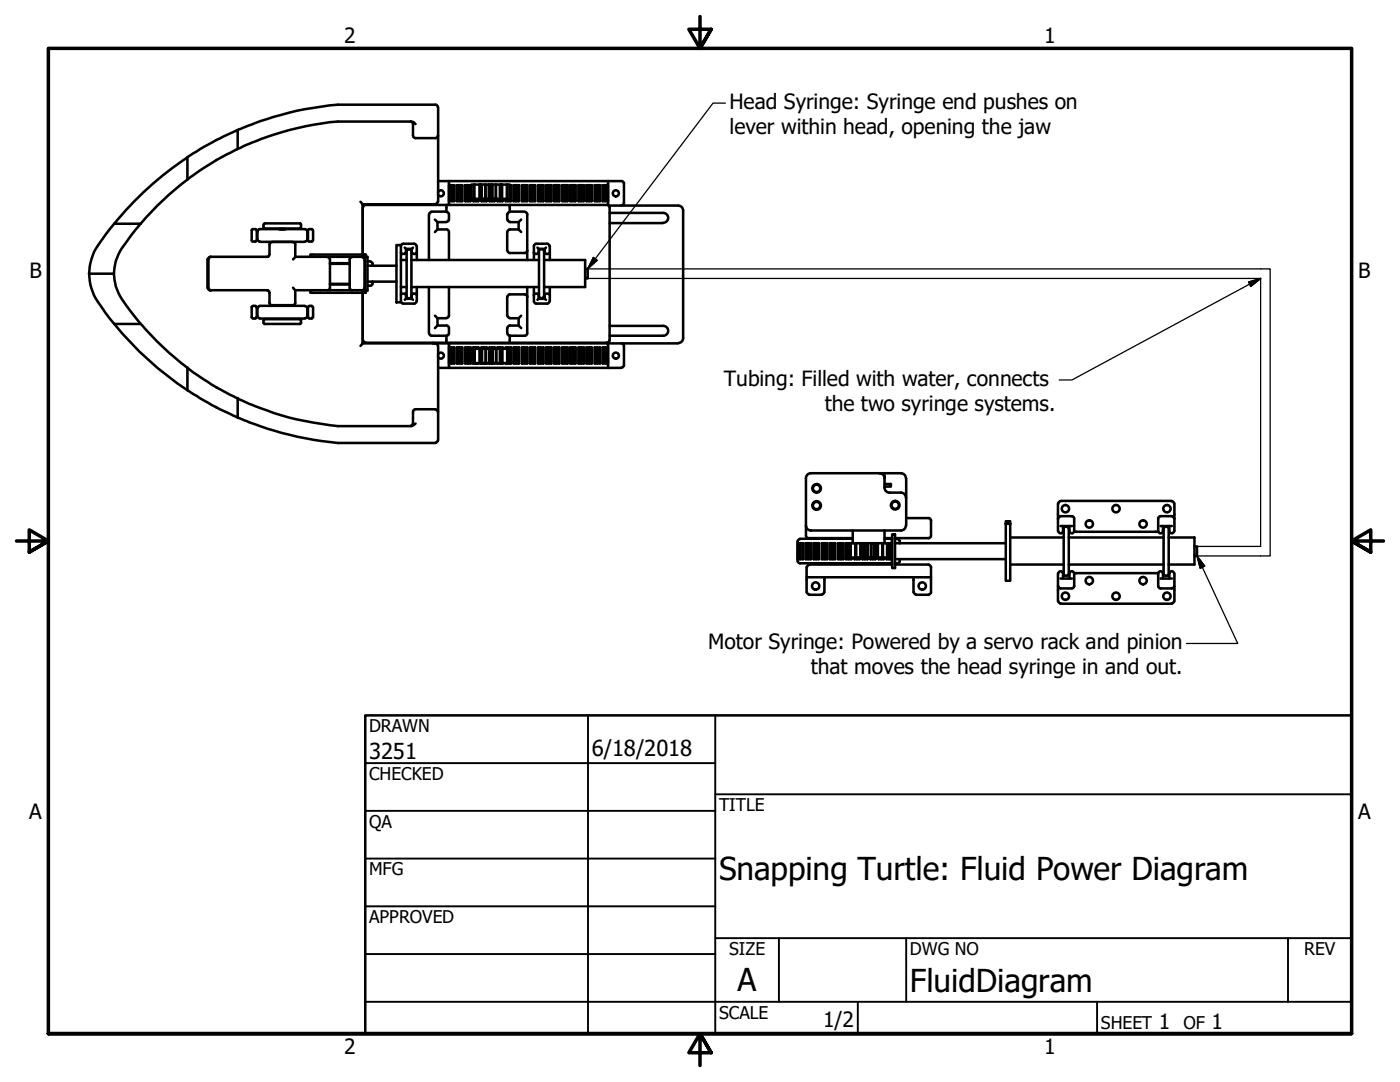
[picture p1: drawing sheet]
<svg xmlns="http://www.w3.org/2000/svg" width="279mm" height="216mm" viewBox="0 0 279 216" stroke-linecap="round" stroke-linejoin="round" font-family="sans-serif">
<!-- layer: Visible (ANSI) -->
<g fill="none" stroke="#000" stroke-width=".51">
<path d="M37.4 35.8a58.5 58.5 0 0 0-9.3 8.8M37.4 31.4a65 65 0 0 0-14.6 13.2M47.4 26a55 55 0 0 0-10 5.4v4.4M47.4 29.7a58.2 58.2 0 0 0-10 6.1M47.4 26v3.7M81.9 24.3l.5 .2v.2v2.4l.3 .4 4.2 .1 .4-.3 .1-.2M82.9 24.8l-.4-.4-.5-.1h-14.6a58.5 58.5 0 0 0-20 5.4M87.4 21.4l-.1-.3-.4-.2h-19.5a60.8 60.8 0 0 0-20 5.1M87.4 38.4a.6 .6 0 0 1 .9-.3 .6 .6 0 0 1 0 1 .6 .6 0 0 1-.9-.3M87.4 21.4v18.9M87.4 36.1h2.2M89.6 37h1.1l-.1 3.1"/>
<path d="M89.7 37v3.1h.3v-3.1M90.2 37v3.1h-.2M90.6 37v3.1h-.4M91.2 37v3.1v-3.1h.4M91.6 37h.7l-.1 3.1M91.6 37v3.1h-.4M91.8 37v3.1h.4v-3.1M92.9 37l-.1 3.1v-3.1h.5M93.3 37h.6v3.1M93.3 37v3.1h-.4M93.5 37v3.1h.4v-3.1M94.4 39.7v.4l.1-.4"/>
<path d="M94.6 36.8h-.5v2.9h1.7M94.6 39.7v-2.9h.1v2.9M94.7 36.8h1v2.9M94.9 39.7v.4h-.4M95.1 39.7v.4h.3v-.4M95.5 39.7l-.1 .4M95.7 36.8h.1M95.8 36.8h.1v2.9h-.1zM95.9 39.7v-2.9h.2v3.3v-.4M95.9 39.7h1M96.1 36.8h.7M96.5 39.7v.4h-.4"/>
<path d="M96.7 39.7v.4h.4v-.4M96.9 36.8l-.1 2.9M97.2 39.7l-.1 .4M97.5 36.8h-.6v2.9h.6M97.5 39.7h.8M97.5 36.8h.3v2.9M97.5 36.8v2.9M97.7 39.7v.4v-.4M97.8 36.8h.2v2.9M98 36.8h.9M98.1 39.7v.4h-.4M98.3 39.7v.4h.4v-.4"/>
<path d="M98.3 36.8v2.9M98.7 39.7v.4M98.9 36.8v2.9h-.6M98.9 39.7h1M98.9 36.8l.1 2.9M99 36.8h.8v3.3h-.5M99.3 39.7v.4v-.4M99.8 36.8h.1v2.9M99.9 39.7v.4h.4v-.4M100.1 36.8v2.9h-.2M100.1 36.8h.1v2.9M100.1 36.8h-.2v2.9"/>
<path d="M100.2 36.8h1v2.9M100.3 39.7v.4M100.9 39.7v.4l.1-.4M101.2 36.8h.1v2.9M101.3 36.8h.4v2.9h-1.6M101.3 39.7v.4h-.3M101.7 37h.3l-.1 3.1M101.9 37v3.1h-.4v-.4M102.6 37l-.1 3.1v-3.1h.4M102.9 37h.7l-.1 3.1M102.9 37v3.1h-.3M103.1 37v3.1h.4v-3.1"/>
<path d="M104.2 37l-.1 3.1v-3.1h.5M104.6 37h.6v3.1M104.6 37v3.1h-.4M104.8 37v3.1h.4v-3.1M105.8 37l-.1 3.1v-3.1h.5M106.2 37h.6l-.1 3.1M106.2 37v3.1h-.4M106.4 37v3.1h.3v-3.1M107.4 37v3.1v-3.1h.4M107.8 37h.7l-.1 3.1M107.8 37v3.1h-.4M107.9 37v3.1h.5v-3.1"/>
<path d="M109 37v3.1v-3.1h.4M109.4 37h.6v3.1M109.4 37v3.1h-.4M109.6 37v3.1h.4v-3.1M110.6 37v3.1v-3.1h.4M111 37h.6v3.1M111 37v3.1h-.4M111.2 37v3.1h.4v-3.1M112.3 37l-.1 3.1v-3.1h.4M112.6 37h.7l-.1 3.1M112.6 37v3.1h-.3M112.8 37v3.1h.4v-3.1"/>
<path d="M113.9 37l-.1 3.1v-3.1h.4M114.2 37h.7l-.1 3.1M114.2 37v3.1h-.3M114.4 37v3.1h.4v-3.1M115.5 37l-.1 3.1v-3.1h.5M115.9 37h.6v3.1M115.9 37v3.1h-.4M116.1 37v3.1h.4v-3.1M117.1 37l-.1 3.1v-3.1h.5M117.5 37h.6l-.1 3.1M117.5 37v3.1h-.4M117.7 37v3.1h.3v-3.1"/>
<path d="M118.7 37v3.1v-3.1h.4M119.1 37h.7l-.1 3.1M119.1 37v3.1h-.4M119.3 37v3.1h.4v-3.1M120.3 37v3.1v-3.1h.4M120.7 37h.6M120.7 37v3.1h-.4M120.9 37v3.1h.4v-3.1M121.3 36.1h2.7l.3 .1 .2 .4M124.5 36.6v3.9M17.8 54.6a10.7 10.7 0 0 0 2.5 6.7l2.5 3.3h5.3l-2.9-3.6a10.6 10.6 0 0 1-2.5-6.4M17.8 54.6h4.9"/>
<path d="M22.8 44.6l-2.5 3.3a11 11 0 0 0-2.5 6.7M22.8 44.6h5.3l-2.9 3.7a10.2 10.2 0 0 0-2.5 6.3M41.4 51.8v5.6M41.5 57.4l.2 .4 .2 .1M41.9 51.2h.1M41.9 57.9h11.6M41.9 51.3l-.4 .2v.3M42 51.2l-.3 .3-.1 .3v5.6l.1 .3 .3 .2M42 51.2h11.5M50.2 48l.3 .2M50.5 45.7l-.3 .2v2M50.5 45.7h.5"/>
<path d="M50.5 48.2h.5M51 45.7l.2 .2M51.2 48l-.2 .2M51.2 46v1.9M51.4 47.8v-1.6l.4-.5h9l.3 .1 .2 .4v1.6M51.4 47.7l.2 .4 .2 .1M51.8 48.3h9M52.6 44.8v.5M52.6 45.3l.3 .2M52.8 44.6h7M52.8 45.6h7M52.9 44.6l-.3 .2"/>
<path d="M53.3 57.9l.4 .1 .1 .4v2.1M53.8 48.8v2l-.1 .3-.4 .1M54.3 48.3l-.5 .3v.2M54.3 48.3h4.1M55.8 45.7h1.2zM58.5 48.3l.2 .1 .2 .4M58.5 57.4l.4 .5M58.9 51.2l-.4 .6M58.9 57.9h13.9v.5h-10.8v-.5M58.9 51.2h13.9v-.4h-10.8v.4M58.9 48.8v2.4M58.9 57.9v2.6"/>
<path d="M59.8 44.6l.3 .2M60.1 45.3l-.3 .2M60.1 44.8v.5M61.3 47.7v.3l-.4 .2M61.5 48l.2 .2M61.7 45.7l-.2 .2v2M61.7 45.7h.5l.2 .2M62.4 48l-.2 .2h-.5M62.5 46v1.9M65.4 51.3l.4 .2v.3M65.8 51.8v5.6v.3l-.4 .2M65.8 52.6h4"/>
<path d="M65.8 56.6h4M65.8 52.5h4M65.8 56.8h4M69.8 51.8v5.6l.2 .4 .3 .1M70.3 51.3l-.4 .2-.1 .3M71.9 40.3l.5 .5v10M72.3 51.3l.4 .2 .1 .3M72.4 58.4v10.1l-.5 .5M72.4 51.2v.1M72.4 40.8h14.5M72.8 51.2h.5v6.8h-.5zM72.9 51.9l-.1-.2v5.7l-.1 .3-.4 .2"/>
<path d="M72.9 57.3l-.1 .2M72.9 40.9h28.8M72.9 40.9l-.4 .2v.3M73.3 56.2h5.8M73.3 53h5.8M73.3 57h.6M73.3 52.1h.6M73.9 52.2l.4 .2 .1 .3M74.4 56.2l-.1 .6-.4 .2M74.4 52.6v.4M79.1 48.9h.9v11.4h-.9zM80 50.4l.2 .2"/>
<path d="M80 51.9h1.2M80 57.3h1.2M80.2 58.6l-.2 .2M80.3 58.6h.5M80.3 50.7h.5M80.5 48.6l-.4 .3-.1 .2M80.5 48.6h2.2M80.7 58.6l.3 .2M80.8 59.8l.2-.2h1.2l.2 .2M80.8 49.4l.2 .3v.7M81 50.4l-.3 .2M81 58.9v.7"/>
<path d="M81 49.7h1.2M81.2 50v9.2M81.2 59.3l.2 .2M81.3 49.8h.6l.2 .2M81.4 49.8l-.2 .2M82.1 59.3l-.2 .2h-.6M82.1 50v9.2M82.1 51.9h25.5M82.1 57.3h25.5M82.2 58.9v.7M82.2 50.4l.3 .2M82.4 58.6h.5l.2 .2"/>
<path d="M82.4 50.7h.5M82.4 49.4l-.2 .3v.7M82.5 58.6l-.3 .2M82.6 48.6l.3 .1 .2 .4M83.1 50.4l-.2 .2M83.2 49.1v2.8M83.2 57.3v2.8M85.6 42.7v9.2M85.6 57.3v9.2M86.1 42.3l-.4 .2v.3M86.5 40.7l.1 .1M86.8 43.8l.5 .5"/>
<path d="M87.3 45.8h1.8l.4 .2 .1 .3M87.3 44.3v1.5l-.5 .5M87.3 44.3h1.8M87.4 40.2l-.1 .3-.4 .2M89.1 40.9v1.3h-3M89.1 42.3l.4 .2 .1 1.3-.2 .4-.3 .1M89.6 40.9v-4.8h31.7v4.8M89.6 46.3v5.6M89.6 57.3v5.7M89.6 40.1h.1M91.6 40.1h.2M93.3 40.1h.2"/>
<path d="M94.9 40.1h.2M96.5 40.1h.2M98.1 40.1h.2M99.8 40.1h.1M101.2 42.7v1.1M101.2 46.3v3.7M101.2 59.2v3.8M101.3 50l.2 .4 .3 .1M101.3 43.8l.2 .4 .3 .1M101.3 40.1h.2M101.7 58.7h3l.3 .1 .2 .4M101.7 45.8h1.8"/>
<path d="M101.7 44.3h1.8M101.8 58.7l-.5 .3v.2M101.8 45.8l-.5 .2v.3M101.8 42.3l-.5 .2v.3M102.9 40.1h.2M103.5 45.8l.5 .5M104 43.8l-.5 .5v1.5M104.6 40.1h.2M104.7 42.3l.3 .1 .2 .4v9.1M105.2 50v.2l-.5 .3h-3M105.2 57.3v9.5l-.5 .2h-3v1.4h19.5M106.2 40.1h.2"/>
<path d="M106.6 50.4l.2 .2M106.6 49.1v2.8M106.6 57.3v2.8M106.8 58.6l-.2 .2M106.8 58.6h.5M106.8 50.7h.5M107.2 58.6l.2 .2M107.3 59.8l.2-.2h1.2l.3 .2M107.3 49.4l.2 .3h1.2M107.4 50.4l-.2 .2M107.5 49.7v.7M107.5 58.9v.7"/>
<path d="M107.6 50v9.2l.2 .2M107.8 49.7l-.2 .2M107.8 49.7h.5l.2 .2M107.8 40.1h.1M107.8 59.5h.5M108.5 59.2l-.2 .2M108.6 50v9.2M108.6 51.9h8.2v5.4h-8.2M108.7 58.9v.7M108.7 50.4l.2 .2M108.9 58.6l-.2 .2M109 58.6a.52 .52 0 0 1 .7 .2"/>
<path d="M109 50.7h.5M109 49.4l-.3 .3v.7M109.2 48.6l.2 .1 .3 .4M109.2 48.6h-2.2l-.4 .3v.2M109.4 40.1h.2M109.7 50.4l-.3 .2M109.7 49.1v2.8M109.7 57.3v2.8M111 40.1h.2M112.6 40.1h.2M114.2 40.1h.2M115.9 40.1h.2"/>
<path d="M116.8 53.7h.5v1.9h-.5M117.5 40.1h.2M119.1 40.1h.2M120.7 40.1h.2M121.2 40.9h-19.5v1.3h3M121.2 40.9l.2 .1 .3 .4M121.3 40.1h.1M121.5 41h13.8M121.7 42.5h10.6M121.7 44.5h10.6M121.7 41.4v26.5M124.5 40.5v.2l-.5 .3"/>
<path d="M132.4 42.5a.98 .98 0 0 1 1 1 .98 .98 0 0 1-1 1M135.4 41a.98 .98 0 0 1 .9 1M136.3 42v25.5M22.8 64.6a65 65 0 0 0 14.6 13.3M28.1 64.6a58.5 58.5 0 0 0 9.3 8.8M37.4 73.4a56.9 56.9 0 0 0 10 6.1M37.4 73.4v4.5a58.9 58.9 0 0 0 10 5.4M47.4 79.5a59.9 59.9 0 0 0 20 5.5h14.6l.9-.5M47.4 79.5v3.8M50.2 61.3v2M50.2 63.3l.3 .2M50.5 61.1l-.3 .2"/>
<path d="M50.5 63.6h.5M50.5 61h.5M51 61.1l.2 .2M51.2 63.3l-.2 .2M51.2 61.3v2M51.4 61.5v1.6M51.4 63l.2 .4 .2 .1M51.8 63.6h9M51.8 61h9M51.8 61.1l-.4 .2v.3M52.6 63.9v.6M52.6 64.4l.3 .2"/>
<path d="M52.8 63.7h7M52.8 64.6h7M52.9 63.7l-.3 .2M53.8 60.4a.51 .51 0 0 0 .6 .5h4M58.9 60.4v.3l-.4 .2M59.8 63.7l.3 .2M60.1 64.4l-.3 .2M60.1 63.9v.6M60.9 61.1l.4 .2v.3M61.3 63v.3l-.4 .2M61.3 61.5v1.6M61.5 63.3l.2 .2"/>
<path d="M61.5 61.3v2M61.7 61.1l-.2 .2M61.7 63.6h.5M61.7 61h.5M62.2 61.1l.2 .2M62.4 63.3l-.2 .2M62.5 61.3v2M72.4 68.5h17.2M72.5 67.8l.2 .5h.2M72.9 68.4h28.8M80 60.1l.2 .4 .3 .1M80.5 60.6h2.2"/>
<path d="M83.1 60.1v.2l-.5 .3M85.7 66.5l.2 .4 .2 .1h3M86.4 68.4v.1M86.8 63l.5 .5M86.9 68.5h.1M86.9 68.5l.2 .1 .3 .4M87.3 65h1.8l.4 .2 .1 1.3-.1 .3-.4 .2M87.3 63.5v1.5l-.5 .5M87.3 63.5h1.8M87.4 70.7a.6 .6 0 0 1 .9-.2 .6 .6 0 0 1 0 .9 .6 .6 0 0 1-.9-.2M87.4 69v18.9M87.4 73.4h2.2"/>
<path d="M89.1 67v1.4M89.6 68.5h31.7v4.9h-31.7zM89.6 69.3h1.1l-.1 3.2M89.6 72.5h.1M89.6 63l-.1 .2-.4 .2M89.7 69.3v3.2h.3v-3.2M90.2 69.3v3.2h-.2M90.6 69.3v3.2h-.4M91.2 69.3v3.2v-3.2h.4M91.6 69.3h.7l-.1 3.2M91.6 69.3v3.2h-.4M91.6 72.5h.2"/>
<path d="M91.8 69.3v3.2h.4v-3.2M92.9 69.3l-.1 3.2v-3.2h.5M93.3 69.3h.6v3.2M93.3 69.3v3.2h-.4M93.3 72.5h.2M93.5 69.3v3.2h.4v-3.2M94.4 72.5h.1M94.5 72.5h.4M94.5 69.3v.3M94.6 69.6v2.9h.1M94.7 69.6v2.9h1M94.9 69.3h.6v.3"/>
<path d="M94.9 69.3h-.5v.3M94.9 72.5h.2M94.9 69.3v.3M95.1 72.5h.3M95.1 69.3v.3M95.1 72.5h.1M95.4 72.5h.1M95.4 69.3v.3M95.7 69.6v2.9h.2M95.9 69.6h-1.7v2.9h.4M95.9 69.6v2.9M95.9 69.6h1.1"/>
<path d="M95.9 69.6v2.9h.3M96.1 72.5h.1M96.1 72.5h.4M96.1 69.3v.3M96.2 69.6v2.9h.7M96.5 69.3h.7v.3M96.5 69.3h-.4v.3M96.5 72.5h.2M96.5 69.3v.3M96.7 72.5h.4M96.7 69.3v.3M96.7 72.5h.1"/>
<path d="M96.9 69.6l.1 2.9M97 72.5h.9M97.1 72.5h.1M97.1 69.3v.3M97.6 69.6h-.6v2.9M97.6 69.6h.8M97.6 69.6v2.9M97.7 72.5h.1M97.7 72.5h.4M97.7 69.3v.3M97.9 69.6v2.9h.4M98.1 69.3h.6v.3"/>
<path d="M98.1 69.3h-.4v.3M98.1 69.3v3.2h.3M98.3 72.5h.4M98.3 69.3v.3M98.3 72.5h.1M98.4 69.6h.6v2.9h-.6M98.4 69.6v2.9M98.7 72.5h.1M98.7 69.3v.3M99 69.6h1M99.1 72.5h.8M99.1 69.6l-.1 2.9"/>
<path d="M99.3 72.5h.1M99.3 72.5h.5M99.3 69.3v.3M99.8 69.3h.5v.3M99.8 69.3h-.5v.3M99.8 69.3v3.2h.2v-2.9M99.9 72.5h.4M99.9 69.3v.3M99.9 72.5h.1M100 69.6h.1v2.9h-.1zM100.1 72.5h.2M100.1 69.6h1.7v2.9h-.5h.2"/>
<path d="M100.3 69.3v3.2h.9M100.9 72.5h.1M101 72.5h.3M101 69.3v.3M101.2 65.5v1M101.3 63l.2 .4h.3M101.3 66.5l.2 .4 .3 .1M101.3 69.3h.7l-.1 3.2M101.3 69.3h-.4v.3M101.3 69.3v3.2h-.1v-2.9M101.5 69.3v.3M101.5 72.5h.1"/>
<path d="M101.7 63.5h1.8M101.7 65h1.8M101.8 65l-.5 .2v.2M101.9 69.3v3.2h-.4M102.6 69.3l-.1 3.2v-3.2h.4M102.9 69.3h.7l-.1 3.2M102.9 69.3v3.2h-.3M102.9 72.5h.2M103.1 69.3v3.2h.4v-3.2M103.5 65l.5 .5M104 63l-.5 .5v1.5M104.2 69.3l-.1 3.2v-3.2h.5"/>
<path d="M104.6 69.3h.6v3.2M104.6 69.3v3.2h-.4M104.6 72.5h.2M104.8 69.3v3.2h.4v-3.2M105.8 69.3l-.1 3.2v-3.2h.5M106.2 69.3h.6l-.1 3.2M106.2 69.3v3.2h-.4M106.2 72.5h.2M106.4 69.3v3.2h.3v-3.2M106.6 60.1l.2 .4 .2 .1h2.2M107.4 69.3v3.2v-3.2h.4M107.8 69.3h.7l-.1 3.2"/>
<path d="M107.8 69.3v3.2h-.4M107.8 72.5h.1M107.9 69.3v3.2h.5v-3.2M109 69.3v3.2v-3.2h.4M109.4 69.3h.6v3.2M109.4 69.3v3.2h-.4M109.4 72.5h.2M109.6 69.3v3.2h.4v-3.2M109.7 60.1l-.1 .2-.4 .3M110.6 69.3v3.2v-3.2h.4M111 69.3h.6v3.2M111 69.3v3.2h-.4"/>
<path d="M111 72.5h.2M111.2 69.3v3.2h.4v-3.2M112.3 69.3l-.1 3.2v-3.2h.4M112.6 69.3h.7l-.1 3.2M112.6 69.3v3.2h-.3M112.6 72.5h.2M112.8 69.3v3.2h.4v-3.2M113.9 69.3l-.1 3.2v-3.2h.4M114.2 69.3h.7l-.1 3.2M114.2 69.3v3.2h-.3M114.2 72.5h.2M114.4 69.3v3.2h.4v-3.2"/>
<path d="M115.5 69.3l-.1 3.2v-3.2h.5M115.9 69.3h.6v3.2M115.9 69.3v3.2h-.4M115.9 72.5h.2M116.1 69.3v3.2h.4v-3.2M117.1 69.3l-.1 3.2v-3.2h.5M117.5 69.3h.6l-.1 3.2M117.5 69.3v3.2h-.4M117.5 72.5h.2M117.7 69.3v3.2h.3v-3.2M118.7 69.3v3.2v-3.2h.4M119.1 69.3h.7l-.1 3.2"/>
<path d="M119.1 69.3v3.2h-.4M119.1 72.5h.2M119.3 69.3v3.2h.4v-3.2M120.3 69.3v3.2v-3.2h.4M120.7 69.3h.6M120.7 69.3v3.2h-.4M120.7 72.5h.2M120.9 69.3v3.2h.4v-3.2M121.3 72.5h.1M121.3 68.5h14M121.3 73.4h2.7M121.7 67.8l-.1 .3-.4 .2"/>
<path d="M121.7 65h10.6M121.7 67h10.6M124 68.5l.3 .1 .2 .4v3.9M124.5 72.9v.2l-.5 .2M132.4 65a.98 .98 0 0 1 1 1 .98 .98 0 0 1-1 1M136.3 67.5a.98 .98 0 0 1-.9 1M47.4 83.3a67 67 0 0 0 20 5.1h19.5M82.4 84.5v.2l-.5 .3M86.9 81.7l.2 .1 .3 .4M86.9 81.7h-4.2l-.3 .5v2.3M87.4 87.9l-.1 .2-.4 .2M160.8 95.4v11.5"/>
<path d="M161.8 94.4h14.7v2.9a.99 .99 0 0 0 1 1M161.8 94.4a.98 .98 0 0 0-1 1M175.5 94.4a.98 .98 0 0 1 1 1M176.5 96.6h1.3v.5h-1.3M176.5 94.4h3.3a.98 .98 0 0 1 1 1M177.5 98.3h2.3a.98 .98 0 0 1 1 1M180.8 95.4v9.4M211.6 99.9h22.3M159.2 111.9l.2 .4 .3 .1h18.4M159.2 108.4h1.1l-.1 3.2M159.2 111.6h.1M159.2 108v4"/>
<path d="M159.3 108.4v3.2h.3v-3.2M159.6 107.5h10.6M159.7 107.6l-.4 .2-.1 .2M159.8 108.4v3.2h-.2M160.2 108.4v3.2h-.4M160.8 104.9a.98 .98 0 0 0 1 1M160.8 108.4v3.2v-3.2h.4M160.8 106.9l.3 .4 .2 .1M161 113.2v2h24.8v-2M161 115.2v3M161 118.1l.3 .5h.2M161.2 108.4h.7l-.1 3.2"/>
<path d="M161.2 108.4v3.2h-.4M161.2 111.6h.2M161.4 107.4h8.8M161.4 108.4v3.2h.4v-3.2M161.5 112.6h16.6M161.5 118.7h2.5M161.5 112.7l-.4 .2-.1 .3M162.4 108.4v3.2v-3.2h.4M162.8 108.4h.6v3.2M162.8 108.4v3.2h-.4M162.8 111.6h.2M163 108.4v3.2h.4v-3.2"/>
<path d="M164.1 108.4l-.1 3.2v-3.2h.5M164.5 118.1l-.1 .3-.4 .2M164.5 108.4h.6l-.1 3.2M164.5 108.4v3.2h-.4M164.5 111.6h.2M164.5 115.2v3M164.7 108.4v3.2h.3v-3.2M165.7 108.4l-.1 3.2v-3.2h.5M166.1 108.4h.6l-.1 3.2M166.1 108.4v3.2h-.4M166.1 111.6h.1M166.2 108.4v3.2h.4v-3.2"/>
<path d="M167.3 108.4v3.2v-3.2h.4M167.7 108.4h.6v3.2M167.7 108.4v3.2h-.4M167.7 111.6h.2M167.9 108.4v3.2h.4v-3.2M168.9 108.4l-.1 3.2v-3.2h.5M169.3 108.4h.3M169.3 108.4v3.2h-.4M169.3 111.6h.2M169.5 108.4v3.2h.4v-.3M169.7 108.4l-.1 2.9h2.2M169.7 111.3v-2.9v2.9"/>
<path d="M169.7 108.4h1M169.9 111.3v.3M170.2 105.9v2.5M170.5 111.3v.3l.1-.3M170.7 111.3v-2.9h.2v2.9M170.9 108.4h1.4M170.9 111.3v.3h-.3M170.9 111.6h.2M171.1 111.3v.3h.4v-.3M171.6 111.3l-.1 .3M171.7 108.4v2.9M171.8 108.4v2.9h.5"/>
<path d="M172.1 111.3v.3v-.3M172.3 111.3h.9l-.1 .3M172.3 108.4h.1v2.9M172.3 108.4v2.9M172.4 108.4h.3v2.9M172.5 111.3v.3h-.4M172.5 111.6h.2M172.7 108.4h1.7v2.9M173.1 108.4v3.2h-.4v-.3M173.2 108.4v2.9h.6v-2.9M173.7 111.3v.3v-.3M173.8 111.3h.9"/>
<path d="M173.9 108.4v2.9M174.1 111.3v.3h-.4M174.1 111.6h.2M174.3 111.3v.3h.4v-.3M174.4 108.4h.2v2.9M174.6 108.4h1.5v2.9M174.7 108.4v2.9M174.8 111.3l-.1 .3M175.1 108.4v2.9h-.4M175.2 108.4v2.9M175.3 111.3v.3l.1-.3M175.8 111.3v.3h-.4"/>
<path d="M175.8 111.6h.2M176 111.3v.3h.3v-.3M176.1 108.4h.1v2.9M176.2 108.4h.8v2.9M176.4 111.3l-.1 .3M176.5 105.9v2.5M176.5 107.4h1.6M176.5 107.5h1.5M176.9 111.3v.3l.1-.3M177 108.4l.1 2.9h-2M177.1 108.4h.9M177.4 108.4v3.2h-.4"/>
<path d="M177.4 111.6h.1M177.5 108.4v3.2h.4v-3.2M177.9 111.6h.1M178.1 106.6h.5v6.7h-.5zM178.1 107.5l-.1 4.9M178.6 111.6h22.1M178.6 108.4h22.1M178.6 112.6h6.8M178.6 107.4h6.8M178.6 107.5h.5M179.1 107.6h.2l.3 .4M179.6 111.9l-.3 .4-.7 .1"/>
<path d="M179.6 108v.4M179.6 111.6v.4M180.8 104.9a.98 .98 0 0 1-1 1h-18M180.8 103.4h4.6M182.3 115.2v3M182.4 118.1l.2 .5h.2M182.8 118.7h2.6M185.3 103.4h.3l.2 .5M185.3 112.7l.3 .1 .2 .4M185.8 106.9l-.1 .2-.4 .3M185.8 118.1l-.1 .3-.4 .2M185.8 103.8v3.1"/>
<path d="M185.8 115.2v3M200.7 104.5v11.4h.9v-11.9h-.9v.5h.9M201.6 107.3h10.7M201.6 112.6h10.7M211.1 100.5v5.5M211.1 114.4v5.6M211.2 119.9l.2 .4 .3 .1M211.2 116.9l.2 .4 .3 .1M211.2 114.5a.48 .48 0 0 1 .5-.5 .48 .48 0 0 1 .5 .5M211.6 103h2.3M211.6 105h2.3M211.6 117.4h2.3"/>
<path d="M211.6 115.4h2.3M211.7 100l-.4 .2-.1 .3M211.7 103l-.4 .2-.1 .3M212.2 105v.9a.48 .48 0 0 1-.5 .5 .48 .48 0 0 1-.5-.5M212.2 114.4v1M212.3 105.3v9.3l.2 .2M212.5 105.2l-.2 .2M212.5 114.9h.5M212.5 105.1h.5M213 105.2l.2 .2M213.2 114.6l-.2 .2M213.3 105.3v9.3"/>
<path d="M213.3 107.3h18.9M213.3 112.6h18.9M213.4 114.5a.48 .48 0 0 1 .5-.5 .48 .48 0 0 1 .5 .5M213.4 114.4v1M213.9 103l.4 .2 .1 .3M214.4 103.5v2.4a.48 .48 0 0 1-.5 .5 .48 .48 0 0 1-.5-.5v-.9M214.4 114.4v2.5l-.1 .3-.4 .2M214.4 106.1h16.7M214.4 114.4h16.7M231.1 103.5v2.4a.48 .48 0 0 0 .5 .5 .48 .48 0 0 0 .5-.5v-.9M231.1 114.4v2.5l.3 .4 2.4 .1 .4-.2 .1-.3M231.1 114.5a.48 .48 0 0 1 .5-.5 .48 .48 0 0 1 .5 .5"/>
<path d="M231.1 103.5l.1-.3 .4-.2h2.3l.4 .2v.3M231.6 105h2.3M231.6 115.4h2.3M232.1 114.4v1M232.2 105.3v9.3M232.3 114.6l.2 .2M232.5 114.9h.5M232.5 105.1h.5M232.5 105.2l-.2 .2M233 105.2l.2 .2M233.2 105.3v9.3l-.2 .2M233.2 107.3h5.2v5.3h-5.2"/>
<path d="M233.4 105v.9a.48 .48 0 0 0 .4 .5 .48 .48 0 0 0 .5-.5M233.4 114.5a.48 .48 0 0 1 .4-.5 .48 .48 0 0 1 .5 .5M233.4 114.4v1M233.8 100l.3 .1 .2 .4M234.3 119.9l-.1 .3-.4 .2M234.4 100.5v5.5M234.4 114.4v5.6M238.4 109h.5v1.9h-.5M211.6 120.5h22.3"/>
<circle cx="122.9" cy="38.6" r=".6"/>
<circle cx="122.9" cy="71" r=".6"/>
<circle cx="163" cy="97.4" r=".86"/>
<circle cx="163" cy="97.4" r=".73"/>
<circle cx="162.8" cy="116.9" r=".73"/>
<circle cx="163" cy="100.9" r=".86"/>
<circle cx="163" cy="100.9" r=".73"/>
<circle cx="178.7" cy="100.8" r=".86"/>
<circle cx="178.7" cy="100.8" r=".73"/>
<circle cx="184.1" cy="116.9" r=".73"/>
<circle cx="212.6" cy="101.5" r=".73"/>
<circle cx="212.6" cy="119" r=".73"/>
<circle cx="217.4" cy="104.6" r=".73"/>
<circle cx="217.4" cy="115.9" r=".73"/>
<circle cx="222.7" cy="101.5" r=".73"/>
<circle cx="222.7" cy="119" r=".73"/>
<circle cx="228.1" cy="104.6" r=".73"/>
<circle cx="228.1" cy="115.9" r=".73"/>
<circle cx="232.9" cy="101.5" r=".73"/>
<circle cx="232.9" cy="119" r=".73"/>
</g>
<g fill="#000">
<circle cx="99.9" cy="36.8" r=".25"/>
<circle cx="41.9" cy="57.9" r=".25"/>
<circle cx="72.4" cy="57.9" r=".25"/>
<circle cx="72.8" cy="58.4" r=".25"/>
<circle cx="72.8" cy="57.9" r=".25"/>
<circle cx="72.8" cy="50.8" r=".25"/>
<circle cx="72.8" cy="51.2" r=".25"/>
<circle cx="95.9" cy="72.5" r=".25"/>
</g>
<!-- layer: Border (ANSI) -->
<path d="M139.7 3.3v6.4l-2.2-3.9h4.4l-2.2 3.9 2.2-3.9M3.3 107.9h6.4l-3.9-2.2v4.5l3.9-2.3-3.9 2.3M276.1 107.9h-6.4l3.9-2.2v4.5l-3.9-2.3 3.9 2.3M9.7 206.2v-196.5h260v196.5h-260h260M141.9 210.1l-2.2-3.9 2.2 3.9h-4.4l2.2-3.9v6.4" fill="none" stroke="#000" stroke-width=".7"/>
<!-- layer: Title (ANSI) -->
<g fill="none" stroke="#000" stroke-width=".38">
<path d="M72.9 152.3h69.8M117.3 142.7v63.5M142.7 158.5h127M142.7 142.7v63.5M72.9 161.8h69.8M72.9 171.3h69.8M72.9 199.9h196.8M72.9 180.8h69.8M72.9 190.4h69.8M142.7 187.2h127M155.4 187.2v12.7M171.2 199.9v6.3"/>
<path d="M180.8 187.2v12.7M218.9 199.9v6.3M257 187.2v12.7"/>
</g>
<path d="M72.9 142.7h196.8v63.5h-196.8z" fill="none" stroke="#000" stroke-width=".51"/>
<!-- layer: Sketch Geometry (ANSI) -->
<path d="M117.3 53.7h136.2v57.2h-14.6v-1.9h12.7v-53.4h-134.3" fill="none" stroke="#000" stroke-width=".25"/>
<!-- layer: Symbol (ANSI) -->
<path d="M144.8 20.6h-2.5l-25 33.1M118.4 51.4l.8 .5-1.9 1.8zM249.2 56.3l2.4-.7-2 1.6zM251.6 55.6l-37.7 20.2h-2.5M238.9 110.9l1.5 2.1-.9 .4zM238.9 110.9l8.1 17.5h-10.2" fill="none" stroke="#000" stroke-width=".25"/>
<path d="M118.4 51.4l-1.1 2.3zM118.4 51.4l.8 .5-1.9 1.8zM249.6 57.2l2-1.6zM249.2 56.3l2.4-.7-2 1.6zM238.9 110.9l1.5 2.1zM238.9 110.9l1.5 2.1-.9 .4z" fill="#000" stroke="#000" stroke-width=".25"/>
<g font-size="6.3">
<text x="143.5" y="175.6">Snapping Turtle: Fluid Power Diagram</text>
<text x="147.2" y="197.7">A</text>
<text x="181.6" y="197.9">FluidDiagram</text>
</g>
<g font-size="4.4">
<text x="73.7" y="151.4">3251</text>
<text x="118.1" y="150.8">6/18/2018</text>
</g>
<g font-size="4.2">
<text x="68.7" y="8.6">2</text>
<text x="208.4" y="8.6">1</text>
<text x="145.6" y="21.7">Head Syringe: Syringe end pushes on</text>
<text x="145.6" y="26.7">lever within head, opening the jaw</text>
<text x="5.9" y="55.5">B</text>
<text x="271.1" y="55.5">B</text>
<text x="144.5" y="77">Tubing: Filled with water, connects</text>
<text x="164.6" y="82">the two syringe systems.</text>
<text x="141.4" y="129.5">Motor Syringe: Powered by a servo rack and pinion</text>
<text x="161.8" y="134.6">that moves the head syringe in and out.</text>
<text x="5.8" y="163.4">A</text>
<text x="271" y="163.4">A</text>
<text x="164.3" y="204.9">1/2</text>
<text x="231.3" y="205.4">1</text>
<text x="241.8" y="205.4">1</text>
<text x="68.7" y="210.3">2</text>
<text x="208.4" y="210.3">1</text>
</g>
<g font-size="3.5">
<text x="73.7" y="146">DRAWN</text>
<text x="73.7" y="155.6">CHECKED</text>
<text x="143.5" y="161.8">TITLE</text>
<text x="73.7" y="165.2">QA</text>
<text x="73.7" y="174.7">MFG</text>
<text x="73.7" y="184.2">APPROVED</text>
<text x="145.5" y="190.6">SIZE</text>
<text x="181.6" y="190.6">DWG NO</text>
<text x="260.3" y="190.5">REV</text>
<text x="143.5" y="203.3">SCALE</text>
<text x="219.7" y="205.4">SHEET</text>
<text x="236.2" y="205.4">OF</text>
</g>
</svg>
